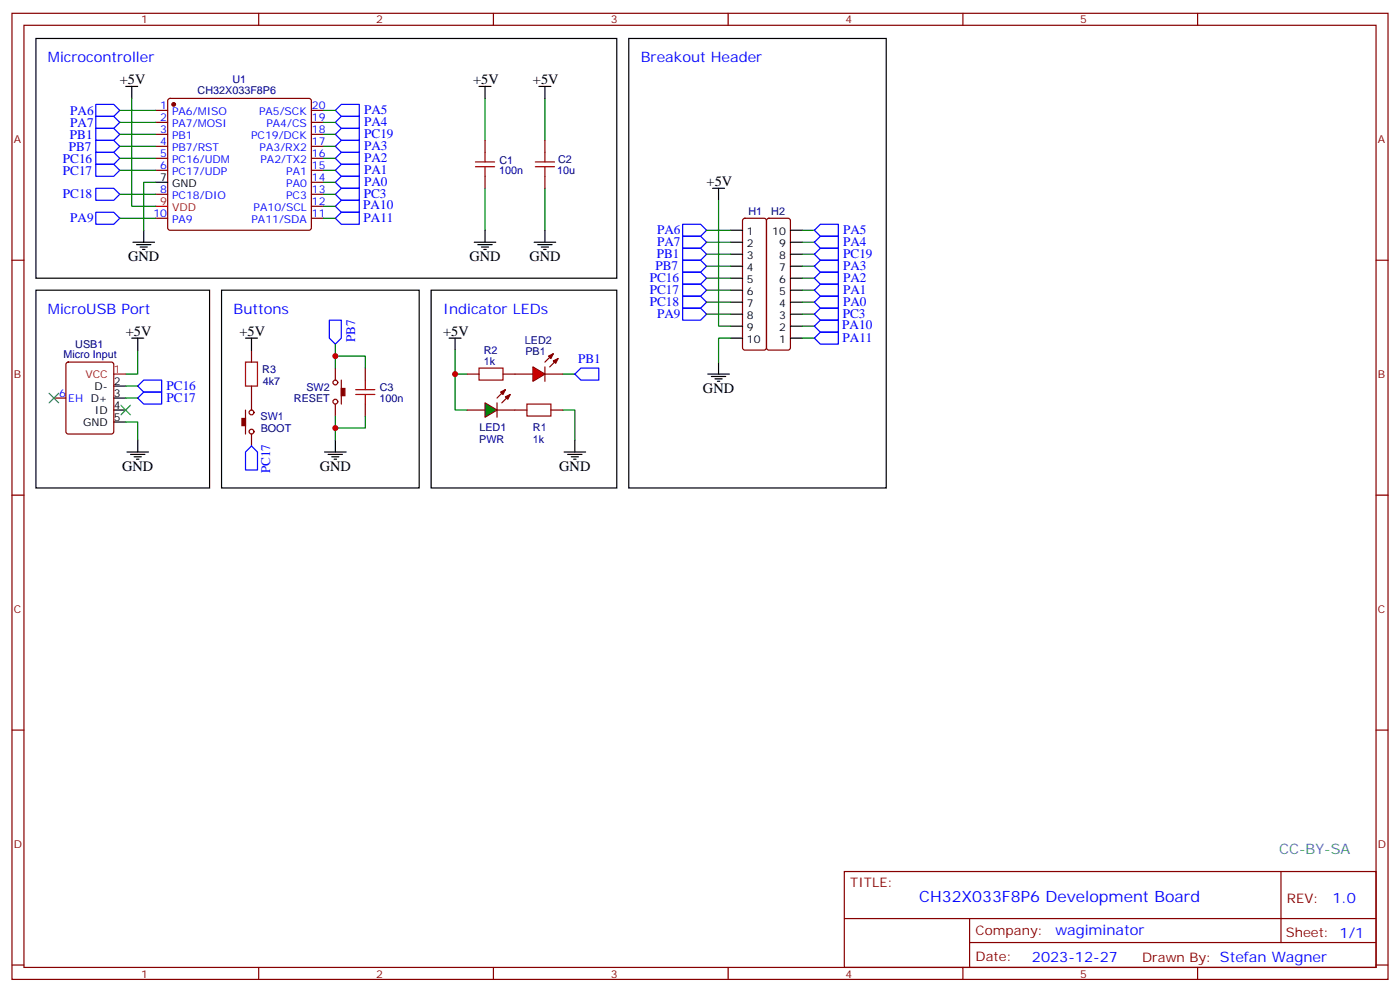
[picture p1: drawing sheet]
<svg xmlns="http://www.w3.org/2000/svg" width="412mm" height="292mm" viewBox="0 0 412 292" stroke-linecap="round" stroke-linejoin="round" font-family="sans-serif">
<g fill="none" stroke="#870000" stroke-width=".35">
<path d="M3.5 3.9h405.4v284.4h-405.4zM7.1 7.4h398.2v277.3h-398.2zM76.2 3.9v3.5M145.3 3.9v3.5M214.5 3.9v3.5M283.6 3.9v3.5M352.8 3.9v3.5M45.9 32.5h3.5M45.9 36h3.5M45.9 39.5h3.5M49.6 29.2l.5-.2h40.9l.5 .2 .2 .5v37.4l-.2 .5-.5 .2h-40.9l-.5-.3-.2-.4v-37.4zM91.7 32.5h3.5"/>
<path d="M91.7 36h3.5M91.7 39.5h3.5M45.9 43.1h3.5M45.9 46.6h3.5M45.9 50.1h3.5M45.9 57.2h3.5M91.7 43.1h3.5M91.7 46.6h3.5M91.7 50.1h3.5M91.7 57.2h3.5M91.7 53.7h3.5M142.9 41.3v3.5"/>
<path d="M142.9 51.9v3.5M160.5 41.3v3.5M160.5 51.9v3.5M3.5 76.6h3.6M45.9 64.2h3.5M91.7 64.2h3.5M91.7 60.7h3.5M405.3 76.6h3.6M151.7 110.1h5.3M160.5 108v4.2M160.5 110.1h5.3M163 104.1l-2.5 2.5"/>
<path d="M164.4 105.5l-2.5 2.5M3.5 145.7h3.6M405.3 145.7h3.6M3.5 214.9h3.6M405.3 214.9h3.6M248.7 256.5h156.6v28.2h-156.6zM377.3 256.5v20.9M248.7 270.4h156.5M285.6 277.4h119.6M285.6 270.4v14.1M3.5 284h3.6M76.2 284.7v3.6"/>
<path d="M145.3 284.7v3.6M214.5 284.7v3.6M283.6 284.7v3.6M352.8 284.7v3.6M405.3 284h3.6"/>
</g>
<g fill="#870000" stroke="#870000" stroke-width=".35">
<path d="M163 106.2l1.4-.7-.7 1.4z"/>
<path d="M161.6 104.8l1.4-.7-.7 1.4z"/>
<circle cx="51.2" cy="30.7" r=".53"/>
</g>
<g fill="none" stroke="#000" stroke-width=".35">
<path d="M10.6 11.3h171.1v70.6h-171.1zM37 25.4h3.6M38.8 25.4v3.6M141.1 25.4h3.5M142.9 25.4v3.6M158.7 25.4h3.6M160.5 25.4v3.6M45.9 53.7h3.5M39.2 71.3h6.3M40.2 72h4.2M41.3 72.7h2.1M42 73.4h.7"/>
<path d="M42.3 67.8v3.5M139.7 71.3h6.3M140.8 72h4.2M141.8 72.7h2.1M142.5 73.4h.7M142.9 67.8v3.5M157.3 71.3h6.4M158.4 72h4.2M159.5 72.7h2.1M160.2 73.4h.7M160.5 67.8v3.5"/>
</g>
<path d="M45.9 60.7h3.5" fill="none" stroke="#f00" stroke-width=".35"/>
<g fill="none" stroke="#008700" stroke-width=".35">
<path d="M35.3 39.5h10.6M35.3 36h10.6M35.3 32.5h10.6M38.8 29v31.7h7.1M95.2 39.5h3.6M95.2 36h3.6M95.2 32.5h3.6M142.9 29v12.3M160.5 29v12.3M35.3 57.2h10.6M35.3 50.1h10.6M35.3 46.6h10.6"/>
<path d="M35.3 43.1h10.6M45.9 53.7h-3.6v14.1M95.2 57.2h3.6M95.2 50.1h3.6M95.2 46.6h3.6M95.2 43.1h3.6M95.2 53.7h3.6M142.9 55.4v12.4M160.5 55.4v12.4M35.3 64.2h10.6M95.2 64.2h3.6M95.2 60.7h3.6"/>
<path d="M134.1 110.1v10.6h3.5M165.8 110.1h3.5M165.8 120.7h3.5v8.8"/>
</g>
<g fill="none" stroke="#00f" stroke-width=".35">
<path d="M28.2 30.7h5.3l1.8 1.8-1.8 1.8h-5.3zM28.2 34.3h5.3l1.8 1.7-1.8 1.8h-5.3zM28.2 37.8h5.3l1.8 1.7-1.8 1.8h-5.3zM98.8 36l1.7-1.7h5.3v3.5h-5.3zM98.8 39.5l1.7-1.7h5.3v3.5h-5.3zM100.5 30.7h5.3v3.6h-5.3l-1.7-1.8zM28.2 41.3h5.3l1.8 1.8-1.8 1.7h-5.3zM28.2 44.8h5.3l1.8 1.8-1.8 1.8h-5.3zM28.2 48.4h5.3l1.8 1.7-1.8 1.8h-5.3zM28.2 55.4h5.3l1.8 1.8-1.8 1.7h-5.3zM98.8 43.1l1.7-1.8h5.3v3.5h-5.3zM98.8 46.6l1.7-1.8h5.3v3.6h-5.3z"/>
<path d="M98.8 50.1l1.7-1.7h5.3v3.5h-5.3zM98.8 53.7l1.7-1.8h5.3v3.5h-5.3zM98.8 57.2l1.7-1.8h5.3v3.5h-5.3zM28.2 62.5h5.3l1.8 1.7-1.8 1.8h-5.3zM98.8 60.7l1.7-1.8h5.3v3.6h-5.3zM98.8 64.2l1.7-1.7h5.3v3.5h-5.3z"/>
</g>
<path d="M140.1 47.7h5.6M140.1 49.1h5.6M142.9 44.8v2.9M142.9 49.1v2.8M157.7 47.7h5.6M157.7 49.1h5.6M160.5 44.8v2.9M160.5 49.1v2.8" fill="none" stroke="#a10000" stroke-width=".35"/>
<path d="M157 108l3.5 2.1-3.5 2.1z" fill="#f00" stroke="#870000" stroke-width=".35"/>
<path d="M137.6 120.7h5.3M146.4 120.7h5.3" fill="none" stroke="#870000" stroke-width=".35"/>
<path d="M142.9 118.6l3.5 2.1-3.5 2.1z" fill="#0c0" stroke="#870000" stroke-width=".35"/>
<g fill="none" stroke="#870000" stroke-width=".35">
<path d="M219 64.4l.4-.2h5.7l.5 .2 .2 .5v37.4l-.3 .5-.4 .2h-5.7l-.5-.2-.2-.5v-37.4zM226 64.4l.5-.2h5.6l.5 .2 .2 .5v37.4l-.2 .5-.5 .2h-5.6l-.5-.2-.2-.5v-37.4zM15.9 117.2h3.5M19.6 106.8l.5-.2h12.7l.7 .4v20l-.4 .7h-13l-.6-.4-.1-20zM74.1 103v3.6M74.1 113.6v7.1M98.8 108.3v3.6M98.8 118.9v3.5M100.5 111.9v7M107.6 108.3v3.6M107.6 118.9v3.5M137.6 110.1h3.5"/>
<path d="M146.4 118.6v4.2M148.2 110.1h3.5M148.9 114.7l-2.5 2.5M150.3 116.1l-2.5 2.5M72.3 120.7v7M74.1 127.7v3.6M151.7 120.7h3.5M162.3 120.7h3.5"/>
<circle cx="98.8" cy="112.6" r=".71"/>
<circle cx="98.8" cy="118.2" r=".71"/>
<circle cx="74.1" cy="121.4" r=".71"/>
<circle cx="74.1" cy="127" r=".71"/>
</g>
<g fill="#870000" stroke="#870000" stroke-width=".35">
<path d="M148.9 116.8l1.4-.7-.7 1.4z"/>
<path d="M147.5 115.4l1.4-.7-.7 1.4z"/>
<path d="M71.3 123.2h1v2.1h-1z"/>
<path d="M100.5 114.3h1.1v2.2h-1.1z"/>
</g>
<g fill="none" stroke="#00f" stroke-width=".35">
<path d="M201.1 76.6h5.3l1.7 1.8-1.7 1.7h-5.3zM201.1 73.1h5.3l1.7 1.7-1.7 1.8h-5.3zM201.1 69.5h5.3l1.7 1.8-1.7 1.8h-5.3zM201.1 66h5.3l1.7 1.8-1.7 1.7h-5.3zM239.9 78.4l1.8-1.8h5.2v3.5h-5.2zM239.9 74.8l1.8-1.7h5.2v3.5h-5.2zM239.9 71.3l1.8-1.8h5.2v3.6h-5.2zM239.9 67.8l1.8-1.8h5.2v3.5h-5.2zM97 94.2h3.5v5.3l-1.7 1.8-1.8-1.8zM201.1 83.6h5.3l1.7 1.8-1.7 1.8h-5.3zM201.1 80.1h5.3l1.7 1.8-1.7 1.7h-5.3zM201.1 87.2h5.3l1.7 1.7-1.7 1.8h-5.3z"/>
<path d="M201.1 90.7h5.3l1.7 1.8-1.7 1.7h-5.3zM239.9 99.5l1.8-1.7h5.2v3.5h-5.2zM239.9 96l1.8-1.8h5.2v3.6h-5.2zM239.9 92.5l1.8-1.8h5.2v3.5h-5.2zM239.9 85.4l1.8-1.8h5.2v3.6h-5.2zM239.9 81.9l1.8-1.8h5.2v3.5h-5.2zM241.7 87.2h5.2v3.5h-5.2l-1.8-1.8zM40.6 117.2l1.7-1.8h5.3v3.5h-5.3zM40.6 113.6l1.7-1.7h5.3v3.5h-5.3zM169.3 110.1l1.8-1.8h5.3v3.6h-5.3zM74.1 131.3l1.7 1.7v5.3h-3.5v-5.3z"/>
</g>
<g fill="none" stroke="#008700" stroke-width=".35">
<path d="M211.7 58.9v37.1h3.5M208.1 78.4h7.1M208.1 74.8h7.1M208.1 71.3h7.1M208.1 67.8h7.1M236.4 78.4h3.5M236.4 74.8h3.5M236.4 71.3h3.5M236.4 67.8h3.5M208.1 92.5h7.1M208.1 88.9h7.1M208.1 85.4h7.1"/>
<path d="M208.1 81.9h7.1M215.2 99.5h-3.5v7.1M236.4 99.5h3.5M236.4 96h3.5M236.4 92.5h3.5M236.4 88.9h3.5M236.4 85.4h3.5M236.4 81.9h3.5M37 113.6h3.6M37 117.2h3.6M40.6 103v7.1h-3.6M98.8 104.8h8.8v3.5"/>
<path d="M98.8 101.3v7M134.1 103v7.1h3.5M37 124.2h3.6v5.3M98.8 122.4v7.1M107.6 122.4v3.6h-8.8"/>
</g>
<path d="M72.3 106.6h3.5v7h-3.5zM104.8 116.1h5.6M104.8 114.7h5.6M107.6 111.9v2.8M107.6 116.1v2.8M141.1 108.3h7.1v3.6h-7.1zM155.2 118.9h7.1v3.5h-7.1z" fill="none" stroke="#a10000" stroke-width=".35"/>
<g fill="none" stroke="#000" stroke-width=".35">
<path d="M185.2 11.3h75.9v132.3h-75.9zM209.9 55.4h3.5M211.7 55.4v3.5M215.2 78.4h3.5M215.2 74.8h3.5M215.2 71.3h3.5M215.2 67.8h3.5M232.8 78.4h3.6M232.8 74.8h3.6M232.8 71.3h3.6M232.8 67.8h3.6M10.6 85.4h51.1v58.2h-51.1z"/>
<path d="M38.8 99.5h3.5M40.6 99.5v3.5M65.3 85.4h58.2v58.2h-58.2zM72.3 99.5h3.5M74.1 99.5v3.5M127 85.4h54.7v58.2h-54.7zM132.3 99.5h3.5M134.1 99.5v3.5M215.2 99.5h3.5M215.2 96h3.5M215.2 92.5h3.5M215.2 88.9h3.5"/>
<path d="M215.2 85.4h3.5M215.2 81.9h3.5M232.8 99.5h3.6M232.8 96h3.6M232.8 92.5h3.6M232.8 88.9h3.6M232.8 85.4h3.6M232.8 81.9h3.6M33.5 117.2h3.5M33.5 113.6h3.5M208.5 110.1h6.3M209.5 110.8h4.3"/>
<path d="M210.6 111.5h2.1M211.3 112.2h.7M211.7 106.6v3.5M33.5 124.2h3.5M33.5 120.7h3.5M37.4 133h6.3M38.5 133.7h4.2M39.5 134.4h2.1M40.2 135.1h.7M40.6 129.5v3.5M95.6 133h6.4M96.7 133.7h4.2"/>
<path d="M97.7 134.4h2.1M98.4 135.1h.7M98.8 129.5v3.5M166.2 133h6.3M167.2 133.7h4.2M168.3 134.4h2.1M169 135.1h.7M169.3 129.5v3.5"/>
</g>
<path d="M33.5 110.1h3.5" fill="none" stroke="#f00" stroke-width=".35"/>
<path d="M14.5 115.7l2.8 2.9M17.3 115.7l-2.8 2.9M35.6 119.3l2.9 2.8M38.5 119.3l-2.9 2.8" fill="none" stroke="#3c3" stroke-width=".35"/>
<g fill="#c00">
<circle cx="134.1" cy="110.1" r=".88"/>
<circle cx="98.8" cy="126" r=".88"/>
<circle cx="98.8" cy="104.8" r=".88"/>
</g>
<text font-size="4.6" fill="#00f" x="270.8" y="265.5">CH32X033F8P6 Development Board</text>
<g font-size="4.2" fill="#00f">
<text x="14.1" y="18.4">Microcontroller</text>
<text x="188.7" y="18.4">Breakout Header</text>
<text x="14.1" y="92.5">MicroUSB Port</text>
<text x="68.8" y="92.5">Buttons</text>
<text x="130.5" y="92.5">Indicator LEDs</text>
<text x="392.5" y="265.8">1.0</text>
<text x="310.9" y="275.3">wagiminator</text>
<text x="304" y="283.1">2023-12-27</text>
</g>
<g font-size="4.2">
<text x="35.3" y="24.7">+5V</text>
<text x="139.3" y="24.7">+5V</text>
<text x="157" y="24.7">+5V</text>
<text x="208.1" y="54.7">+5V</text>
<text x="37.7" y="76.9">GND</text>
<text x="138.3" y="76.9">GND</text>
<text x="155.9" y="76.9">GND</text>
<text x="37" y="98.8">+5V</text>
<text x="70.6" y="98.8">+5V</text>
<text x="130.5" y="98.8">+5V</text>
<text x="207.1" y="115.7">GND</text>
<text x="36" y="138.7">GND</text>
<text x="94.2" y="138.7">GND</text>
<text x="164.7" y="138.7">GND</text>
</g>
<text font-size="4.2" fill="#0099b0" x="376.8" y="251.2">CC-BY-SA</text>
<g font-size="3.9" fill="#00f">
<text x="20.7" y="33.7">PA6</text>
<text x="107.2" y="33.7">PA5</text>
<text x="20.6" y="40.8">PB1</text>
<text x="20.7" y="37.2">PA7</text>
<text x="107.2" y="37.2">PA4</text>
<text x="107.3" y="40.7">PC19</text>
<text x="18.5" y="47.8">PC16</text>
<text x="20.2" y="44.3">PB7</text>
<text x="107.2" y="44.3">PA3</text>
<text x="107.2" y="47.8">PA2</text>
<text x="18.5" y="51.4">PC17</text>
<text x="107.2" y="51.3">PA1</text>
<text x="18.5" y="58.4">PC18</text>
<text x="107.2" y="58.4">PC3</text>
<text x="107.2" y="54.9">PA0</text>
<text x="20.7" y="65.5">PA9</text>
<text x="107" y="61.6">PA10</text>
<text x="107.1" y="65.4">PA11</text>
<text x="193.5" y="69">PA6</text>
<text x="248.4" y="69">PA5</text>
<text x="193.5" y="76">PB1</text>
<text x="193.5" y="72.5">PA7</text>
<text x="248.4" y="72.5">PA4</text>
<text x="248.4" y="76">PC19</text>
<text x="191.4" y="83.1">PC16</text>
<text x="193.1" y="79.6">PB7</text>
<text x="248.4" y="83.1">PA2</text>
<text x="248.4" y="79.5">PA3</text>
<text x="191.4" y="86.6">PC17</text>
<text x="248.4" y="86.6">PA1</text>
<text x="191.4" y="90.2">PC18</text>
<text x="193.5" y="93.7">PA9</text>
<text x="248.3" y="93.7">PC3</text>
<text x="248.4" y="90.1">PA0</text>
<text x="104.6" y="100.6" transform="rotate(-90 104.6 100.6)">PB7</text>
<text x="248.1" y="96.8">PA10</text>
<text x="248.2" y="100.7">PA11</text>
<text x="170.3" y="106.8">PB1</text>
<text x="49.1" y="118.4">PC17</text>
<text x="49.1" y="114.9">PC16</text>
<text x="79.6" y="139.3" transform="rotate(-90 79.6 139.3)">PC17</text>
</g>
<g font-size="3.9" fill="#800">
<text x="250.5" y="261.1">TITLE:</text>
<text x="379.1" y="265.8">REV:</text>
<text x="287.4" y="275.3">Company:</text>
<text x="378.7" y="275.9">Sheet: 1/1</text>
<text x="287.4" y="283">Date:</text>
<text x="336.4" y="283.1">Drawn By: Stefan Wagner</text>
</g>
<g font-size="3.2" fill="#800">
<text x="41.6" y="6.9">1</text>
<text x="110.8" y="6.9">2</text>
<text x="179.9" y="6.9">3</text>
<text x="249.1" y="6.9">4</text>
<text x="318.2" y="6.9">5</text>
<text x="4.1" y="42">A</text>
<text x="405.9" y="42">A</text>
<text x="4.1" y="111.2">B</text>
<text x="405.9" y="111.2">B</text>
<text x="4.1" y="180.3">C</text>
<text x="405.9" y="180.3">C</text>
<text x="4.1" y="249.4">D</text>
<text x="405.9" y="249.4">D</text>
<text x="41.6" y="287.7">1</text>
<text x="110.8" y="287.7">2</text>
<text x="179.9" y="287.7">3</text>
<text x="249.1" y="287.7">4</text>
<text x="318.2" y="287.7">5</text>
</g>
<g font-size="3.2" fill="#000080">
<text x="58.2" y="27.6">CH32X033F8P6</text>
<text x="68.5" y="24.5">U1</text>
<text x="147" y="51.3">100n</text>
<text x="147.1" y="48.1">C1</text>
<text x="164.1" y="51.3">10u</text>
<text x="164.4" y="48.1">C2</text>
<text x="220.5" y="63.3">H1</text>
<text x="227.2" y="63.3">H2</text>
<text x="154.6" y="101.4">LED2</text>
<text x="18.7" y="105.2">Micro Input</text>
<text x="22.2" y="102.3">USB1</text>
<text x="142.5" y="107.3">1k</text>
<text x="142.5" y="104.1">R2</text>
<text x="154.8" y="104.5">PB1</text>
<text x="77.3" y="109.8">R3</text>
<text x="77.4" y="113.4">4k7</text>
<text x="86.6" y="118.3">RESET</text>
<text x="90.3" y="115.1">SW2</text>
<text x="111.8" y="118.3">100n</text>
<text x="111.8" y="115.1">C3</text>
<text x="76.8" y="123.6">SW1</text>
<text x="76.8" y="127.1">BOOT</text>
<text x="141.1" y="130.3">PWR</text>
<text x="141.2" y="126.8">LED1</text>
<text x="157" y="130.3">1k</text>
<text x="157" y="126.8">R1</text>
</g>
<g font-size="3.2" fill="#00f">
<text x="47.2" y="32.1">1</text>
<text x="47.2" y="35.7">2</text>
<text x="50.7" y="33.9">PA6/MISO</text>
<text x="76.3" y="33.9">PA5/SCK</text>
<text x="91.9" y="35.7">19</text>
<text x="91.9" y="32.1">20</text>
<text x="47.2" y="39.2">3</text>
<text x="50.7" y="37.4">PA7/MOSI</text>
<text x="50.7" y="41">PB1</text>
<text x="74" y="41">PC19/DCK</text>
<text x="78.5" y="37.4">PA4/CS</text>
<text x="91.9" y="39.2">18</text>
<text x="47.2" y="42.7">4</text>
<text x="47.2" y="46.2">5</text>
<text x="50.7" y="44.5">PB7/RST</text>
<text x="76.5" y="44.5">PA3/RX2</text>
<text x="91.9" y="46.2">16</text>
<text x="91.9" y="42.7">17</text>
<text x="47.2" y="49.8">6</text>
<text x="50.7" y="48">PC16/UDM</text>
<text x="50.7" y="51.5">PC17/UDP</text>
<text x="76.7" y="48">PA2/TX2</text>
<text x="84.3" y="51.5">PA1</text>
<text x="91.9" y="53.3">14</text>
<text x="91.9" y="49.8">15</text>
<text x="47.2" y="56.8">8</text>
<text x="50.7" y="58.6">PC18/DIO</text>
<text x="84.3" y="58.6">PC3</text>
<text x="84.3" y="55.1">PA0</text>
<text x="91.9" y="56.8">13</text>
<text x="45.2" y="63.9">10</text>
<text x="50.7" y="65.7">PA9</text>
<text x="74.1" y="65.7">PA11/SDA</text>
<text x="74.7" y="62.1">PA10/SCL</text>
<text x="91.9" y="63.9">11</text>
<text x="91.9" y="60.4">12</text>
<text x="17.4" y="116.8">6</text>
<text x="20.1" y="118.2">EH D+</text>
</g>
<g font-size="3.2">
<text x="47.2" y="53.3">7</text>
<text x="50.7" y="55.1">GND</text>
<text x="220" y="69.2">1</text>
<text x="227.5" y="69.2">10</text>
<text x="220" y="72.7">2</text>
<text x="220" y="76.2">3</text>
<text x="229.5" y="76.2">8</text>
<text x="229.5" y="72.7">9</text>
<text x="220" y="79.8">4</text>
<text x="220" y="83.3">5</text>
<text x="229.5" y="83.3">6</text>
<text x="229.5" y="79.8">7</text>
<text x="220" y="86.8">6</text>
<text x="229.5" y="86.8">5</text>
<text x="220" y="90.3">7</text>
<text x="220" y="93.9">8</text>
<text x="229.5" y="93.9">3</text>
<text x="229.5" y="90.3">4</text>
<text x="220" y="97.4">9</text>
<text x="220" y="100.9">10</text>
<text x="229.5" y="100.9">1</text>
<text x="229.5" y="97.4">2</text>
<text x="33.5" y="113.3">2</text>
<text x="27.9" y="114.7">D-</text>
<text x="33.5" y="116.8">3</text>
<text x="24.5" y="125.3">GND</text>
<text x="28" y="121.7">ID</text>
<text x="33.5" y="123.9">5</text>
<text x="33.5" y="120.3">4</text>
</g>
<g font-size="3.2" fill="#f00">
<text x="47.2" y="60.4">9</text>
<text x="50.7" y="62.1">VDD</text>
<text x="25.1" y="111.2">VCC</text>
<text x="33.5" y="109.7">1</text>
</g>
</svg>
